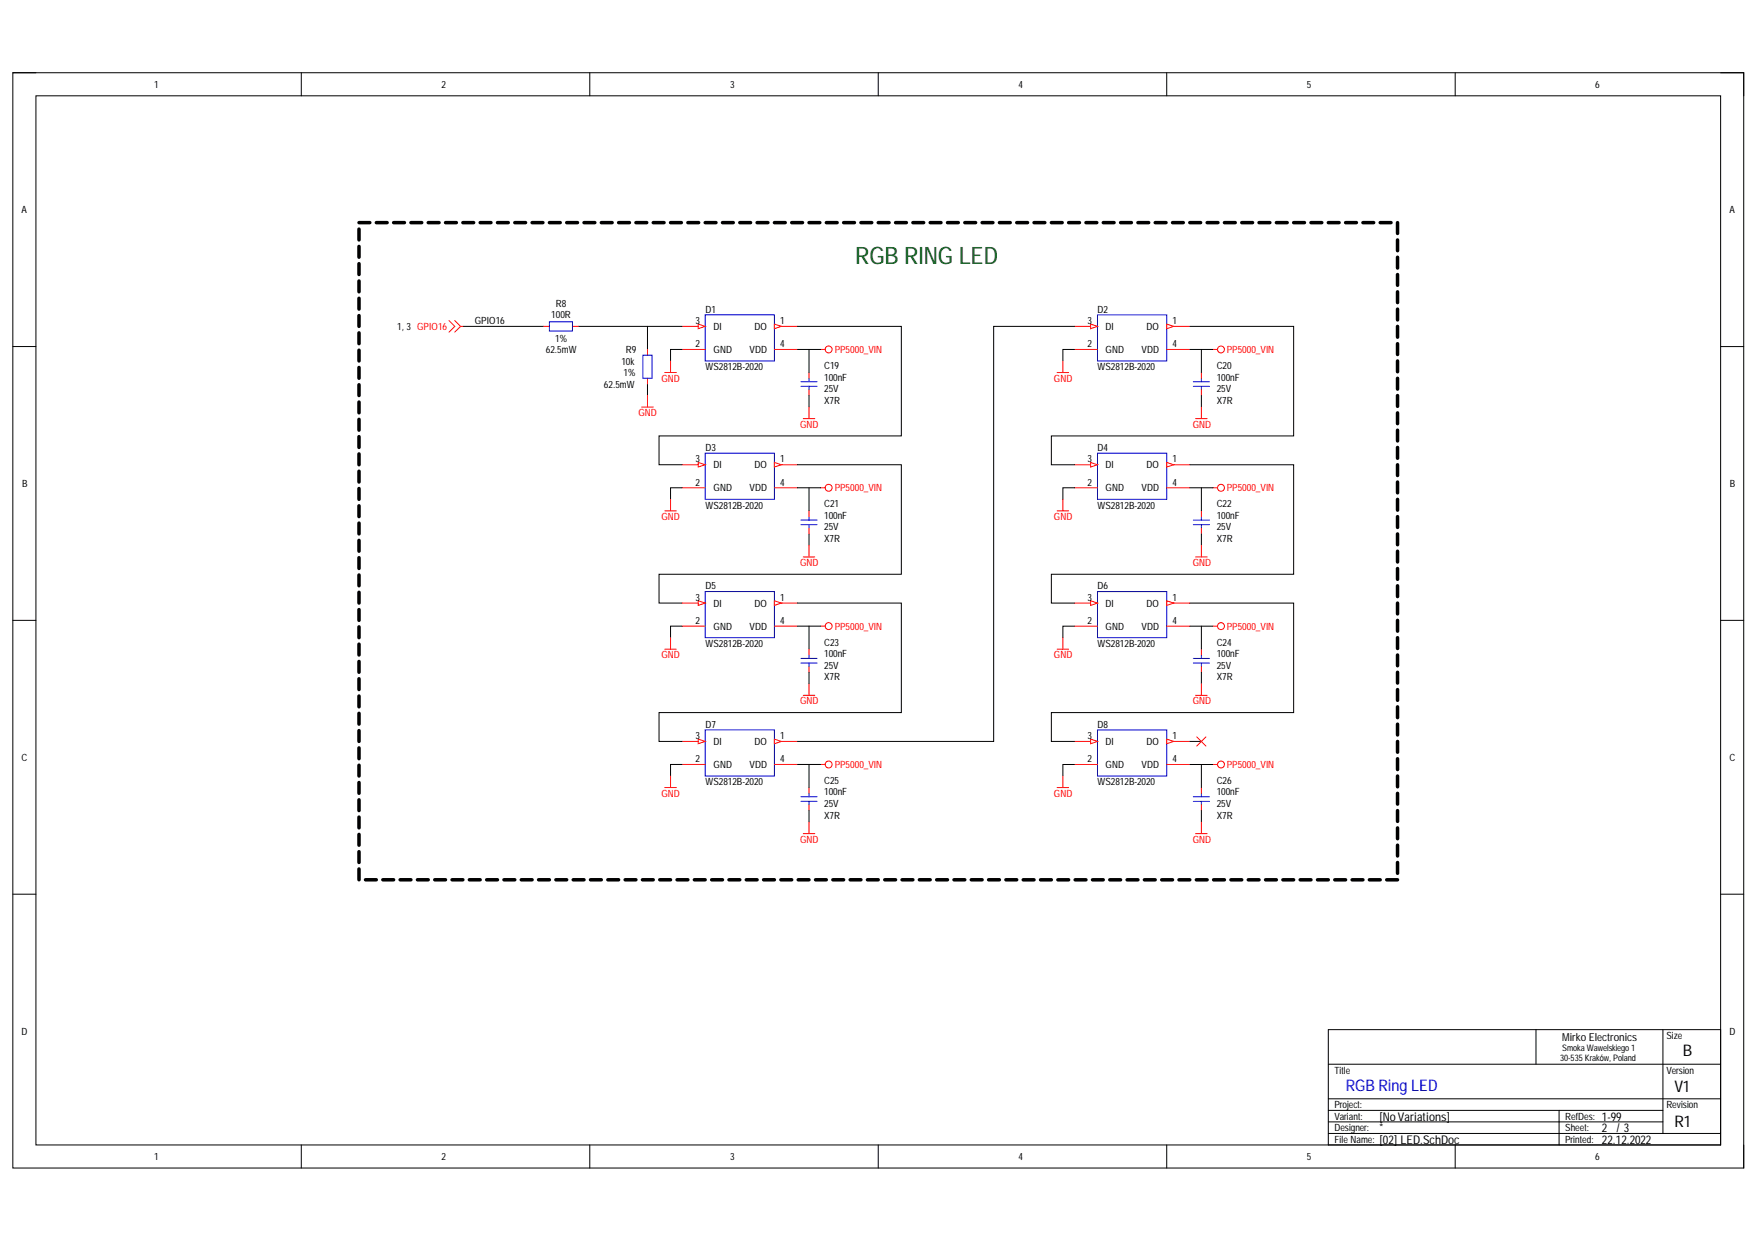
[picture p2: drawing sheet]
<svg xmlns="http://www.w3.org/2000/svg" width="297mm" height="210mm" viewBox="0 0 297 210" stroke-linecap="round" stroke-linejoin="round" font-family="sans-serif">
<path d="M2.2 12.3h292.3v184.9h-292.3z" fill="none" stroke="#000" stroke-width=".17"/>
<path d="M6.1 16.2h284.5v177.1h-284.5z" fill-rule="evenodd" fill="#fff"/>
<g fill="none" stroke="#000" stroke-width=".17">
<path d="M2.2 12.3h3.9M6.1 16.2h284.5v177.1h-284.5zM50.9 12.3v3.9M99.6 12.3v3.9M148.3 12.3v3.9M197 12.3v3.9M245.7 12.3v3.9M290.6 12.3h3.9v3.9M2.2 58.5h3.9M290.6 58.5h3.9M2.2 104.8h3.9M290.6 104.8h3.9"/>
<path d="M2.2 151h3.9M290.6 151h3.9M50.9 193.3v3.9M99.6 193.3v3.9M148.3 193.3v3.9M197 193.3v3.9M245.7 193.3v3.9M294.5 193.3v3.9"/>
</g>
<path d="M135.3 64.5h2.7M135.3 65.2h2.7M136.6 63.9v.6M136.6 65.2v.6" fill="none" stroke="#00c" stroke-width=".17"/>
<path d="M136.6 62.9v1M136.6 65.8v1" fill="none" stroke="#f00" stroke-width=".17"/>
<path d="M119.1 53.2h11.7v7.8h-11.7z" fill-rule="evenodd" fill="#fff"/>
<path d="M119.1 53.2h11.7v7.8h-11.7z" fill="none" stroke="#00c" stroke-width=".17"/>
<path d="M115.2 59h3.9M115.2 55.1h3.9M130.8 59h3.9" fill="none" stroke="#f00" stroke-width=".17"/>
<path d="M117.9 54.7l1.2 .4-1.2 .4z" fill="#f8fcff"/>
<path d="M117.9 54.7l1.2 .4-1.2 .4zM130.8 55.1h3.9" fill="none" stroke="#f00" stroke-width=".17"/>
<path d="M130.8 54.7l1.1 .4-1.1 .4z" fill="#f8fcff"/>
<g fill="none" stroke="#f00" stroke-width=".17">
<path d="M91.8 55.1h1M96.7 55.1h.9M109.3 59v1M130.8 54.7l1.1 .4-1.1 .4zM138.6 59h.7M108.4 68.7h1.9M109.3 63.9v1M109.3 66.8v1.9M112.3 62.9h1.9M113.2 61v1.9M135.6 70.7h2M136.6 68.7v2"/>
<path d="M136.6 86.3v.9M136.6 89.2v1"/>
<circle cx="139.9" cy="59" r=".59"/>
</g>
<path d="M78.2 55.1h13.6M97.6 55.1h17.6M109.3 55.1v3.9M115.2 59h-2v2M134.7 59h3.9M136.6 59v3.9M109.3 64.9v1.9M136.6 66.8v1.9" fill="none" stroke="#000" stroke-width=".17"/>
<path d="M92.8 54.3h3.9v1.6h-3.9zM108.6 60h1.5v3.9h-1.5zM135.3 87.8h2.7M135.3 88.6h2.7M136.6 87.2v.6M136.6 88.6v.6" fill="none" stroke="#00c" stroke-width=".17"/>
<path d="M119.1 76.5h11.7v7.8h-11.7z" fill-rule="evenodd" fill="#fff"/>
<path d="M119.1 76.5h11.7v7.8h-11.7z" fill="none" stroke="#00c" stroke-width=".17"/>
<path d="M115.2 78.5h3.9M115.2 82.4h3.9M130.8 82.4h3.9" fill="none" stroke="#f00" stroke-width=".17"/>
<path d="M117.9 78.1l1.2 .4-1.2 .4z" fill="#f8fcff"/>
<path d="M117.9 78.1l1.2 .4-1.2 .4zM130.8 78.5h3.9" fill="none" stroke="#f00" stroke-width=".17"/>
<path d="M130.8 78.1l1.1 .4-1.1 .4z" fill="#f8fcff"/>
<g fill="none" stroke="#f00" stroke-width=".17">
<path d="M130.8 78.1l1.1 .4-1.1 .4zM112.3 86.3h1.9M113.2 84.3v2M135.6 94.1h2M136.6 92.1v2M138.6 82.4h.7M136.6 109.6v1M136.6 112.5v1"/>
<circle cx="139.9" cy="82.4" r=".58"/>
</g>
<path d="M115.2 82.4h-2v1.9M134.7 82.4h3.9M136.6 82.4v3.9M136.6 90.2v1.9" fill="none" stroke="#000" stroke-width=".17"/>
<path d="M135.3 111.2h2.7M135.3 112h2.7M136.6 110.6v.6M136.6 112v.5" fill="none" stroke="#00c" stroke-width=".17"/>
<path d="M119.1 99.9h11.7v7.8h-11.7z" fill-rule="evenodd" fill="#fff"/>
<path d="M119.1 99.9h11.7v7.8h-11.7z" fill="none" stroke="#00c" stroke-width=".17"/>
<path d="M115.2 105.7h3.9M115.2 101.8h3.9M130.8 105.7h3.9" fill="none" stroke="#f00" stroke-width=".17"/>
<path d="M117.9 101.5l1.2 .3-1.2 .4z" fill="#f8fcff"/>
<path d="M117.9 101.5l1.2 .3-1.2 .4zM130.8 101.8h3.9" fill="none" stroke="#f00" stroke-width=".17"/>
<path d="M130.8 101.5l1.1 .3-1.1 .4z" fill="#f8fcff"/>
<g fill="none" stroke="#f00" stroke-width=".17">
<path d="M112.3 109.6h1.9M113.2 107.7v1.9M130.8 101.5l1.1 .3-1.1 .4zM135.6 117.4h2M136.6 115.5v1.9M138.6 105.7h.7M136.6 133v1M136.6 135.9v1"/>
<circle cx="139.9" cy="105.7" r=".59"/>
</g>
<path d="M115.2 105.7h-2v2M134.7 105.7h3.9M136.6 105.7v3.9M136.6 113.5v2" fill="none" stroke="#000" stroke-width=".17"/>
<path d="M135.3 134.5h2.7M135.3 135.3h2.7M136.6 134v.5M136.6 135.3v.6" fill="none" stroke="#00c" stroke-width=".17"/>
<path d="M119.1 123.3h11.7v7.7h-11.7z" fill-rule="evenodd" fill="#fff"/>
<path d="M119.1 123.3h11.7v7.7h-11.7z" fill="none" stroke="#00c" stroke-width=".17"/>
<path d="M115.2 129.1h3.9M115.2 125.2h3.9M130.8 129.1h3.9" fill="none" stroke="#f00" stroke-width=".17"/>
<path d="M117.9 124.8l1.2 .4-1.2 .4z" fill="#f8fcff"/>
<path d="M117.9 124.8l1.2 .4-1.2 .4zM130.8 125.2h3.9" fill="none" stroke="#f00" stroke-width=".17"/>
<path d="M130.8 124.8l1.1 .4-1.1 .4z" fill="#f8fcff"/>
<g fill="none" stroke="#f00" stroke-width=".17">
<path d="M202.9 62.9v1M202.9 65.8v1M112.3 133h1.9M113.2 131v2M130.8 124.8l1.1 .4-1.1 .4zM136.6 138.8v2M138.6 129.1h.7M135.6 140.8h2"/>
<circle cx="139.9" cy="129.1" r=".59"/>
</g>
<path d="M134.7 55.1h17.5v18.5h-40.9v4.9h3.9M134.7 78.5h17.5v18.5h-40.9v4.8h3.9M134.7 101.8h17.5v18.5h-40.9v4.9h3.9M115.2 129.1h-2v1.9M134.7 129.1h3.9M136.6 129.1v3.9M136.6 136.9v1.9" fill="none" stroke="#000" stroke-width=".17"/>
<path d="M201.5 64.5h2.7M201.5 65.2h2.7M202.9 63.9v.6M202.9 65.2v.6" fill="none" stroke="#00c" stroke-width=".17"/>
<path d="M185.3 53.2h11.7v7.8h-11.7z" fill-rule="evenodd" fill="#fff"/>
<path d="M185.3 53.2h11.7v7.8h-11.7z" fill="none" stroke="#00c" stroke-width=".17"/>
<path d="M181.4 59h3.9M181.4 55.1h3.9M197 59h3.9" fill="none" stroke="#f00" stroke-width=".17"/>
<path d="M184.2 54.7l1.1 .4-1.1 .4z" fill="#f8fcff"/>
<path d="M184.2 54.7l1.1 .4-1.1 .4zM197 55.1h3.9" fill="none" stroke="#f00" stroke-width=".17"/>
<path d="M197 54.7l1.2 .4-1.2 .4z" fill="#f8fcff"/>
<g fill="none" stroke="#f00" stroke-width=".17">
<path d="M197 54.7l1.2 .4-1.2 .4zM204.8 59h.8M178.5 62.9h2M179.5 61v1.9M201.9 70.7h1.9M202.9 68.7v2M202.9 86.3v.9M202.9 89.2v1"/>
<circle cx="206.2" cy="59" r=".58"/>
</g>
<path d="M181.4 59h-1.9v2M200.9 59h3.9M202.9 59v3.9M202.9 66.8v1.9" fill="none" stroke="#000" stroke-width=".17"/>
<path d="M201.5 87.8h2.7M201.5 88.6h2.7M202.9 87.2v.6M202.9 88.6v.6" fill="none" stroke="#00c" stroke-width=".17"/>
<path d="M185.3 76.5h11.7v7.8h-11.7z" fill-rule="evenodd" fill="#fff"/>
<path d="M185.3 76.5h11.7v7.8h-11.7z" fill="none" stroke="#00c" stroke-width=".17"/>
<path d="M181.4 78.5h3.9M181.4 82.4h3.9M197 82.4h3.9" fill="none" stroke="#f00" stroke-width=".17"/>
<path d="M184.2 78.1l1.1 .4-1.1 .4z" fill="#f8fcff"/>
<path d="M184.2 78.1l1.1 .4-1.1 .4zM197 78.5h3.9" fill="none" stroke="#f00" stroke-width=".17"/>
<path d="M197 78.1l1.2 .4-1.2 .4z" fill="#f8fcff"/>
<g fill="none" stroke="#f00" stroke-width=".17">
<path d="M197 78.1l1.2 .4-1.2 .4zM178.5 86.3h2M179.5 84.3v2M201.9 94.1h1.9M202.9 92.1v2M204.8 82.4h.8M202.9 109.6v1M202.9 112.6v.9"/>
<circle cx="206.2" cy="82.4" r=".58"/>
</g>
<path d="M181.4 82.4h-1.9v1.9M200.9 82.4h3.9M202.9 82.4v3.9M202.9 90.2v1.9" fill="none" stroke="#000" stroke-width=".17"/>
<path d="M201.5 111.2h2.7M201.5 112h2.7M202.9 110.6v.6M202.9 112v.6" fill="none" stroke="#00c" stroke-width=".17"/>
<path d="M185.3 99.9h11.7v7.8h-11.7z" fill-rule="evenodd" fill="#fff"/>
<path d="M185.3 99.9h11.7v7.8h-11.7z" fill="none" stroke="#00c" stroke-width=".17"/>
<path d="M181.4 105.7h3.9M181.4 101.8h3.9M197 105.7h3.9" fill="none" stroke="#f00" stroke-width=".17"/>
<path d="M184.2 101.5l1.1 .3-1.1 .4z" fill="#f8fcff"/>
<path d="M184.2 101.5l1.1 .3-1.1 .4zM197 101.8h3.9" fill="none" stroke="#f00" stroke-width=".17"/>
<path d="M197 101.5l1.2 .3-1.2 .4z" fill="#f8fcff"/>
<g fill="none" stroke="#f00" stroke-width=".17">
<path d="M178.5 109.6h2M179.5 107.7v1.9M197 101.5l1.2 .3-1.2 .4zM201.9 117.4h1.9M202.9 115.5v1.9M204.8 105.7h.8M202.9 133v1M202.9 135.9v1"/>
<circle cx="206.2" cy="105.7" r=".58"/>
</g>
<path d="M181.4 105.7h-1.9v2M200.9 105.7h3.9M202.9 105.7v3.9M202.9 113.5v2" fill="none" stroke="#000" stroke-width=".17"/>
<path d="M201.5 134.5h2.7M201.5 135.3h2.7M202.9 134v.5M202.9 135.3v.6" fill="none" stroke="#00c" stroke-width=".17"/>
<path d="M185.3 123.3h11.7v7.7h-11.7z" fill-rule="evenodd" fill="#fff"/>
<path d="M185.3 123.3h11.7v7.7h-11.7z" fill="none" stroke="#00c" stroke-width=".17"/>
<path d="M181.4 129.1h3.9M181.4 125.2h3.9M197 129.1h3.9" fill="none" stroke="#f00" stroke-width=".17"/>
<path d="M184.2 124.8l1.1 .4-1.1 .4z" fill="#f8fcff"/>
<path d="M184.2 124.8l1.1 .4-1.1 .4zM197 125.2h3.9" fill="none" stroke="#f00" stroke-width=".17"/>
<path d="M197 124.8l1.2 .4-1.2 .4z" fill="#f8fcff"/>
<g fill="none" stroke="#f00" stroke-width=".17">
<path d="M75.8 54.1l1 1-1 1M76.8 54.1l1 1M77.8 55.1l-1 1M77.8 55.1h.4M178.5 133h2M179.5 131v2M197 124.8l1.2 .4-1.2 .4zM202.1 124.4l1.5 1.6M202.9 138.8v2M203.6 124.4l-1.5 1.6M204.8 129.1h.8M201.9 140.8h1.9"/>
<circle cx="206.2" cy="129.1" r=".58"/>
</g>
<g fill="none" stroke="#000" stroke-width=".17">
<path d="M181.4 55.1h-13.6v70.1h-33.1M200.9 55.1h17.6v18.5h-41v4.9h3.9M200.9 78.5h17.6v18.5h-41v4.8h3.9M200.9 101.8h17.6v18.5h-41v4.9h3.9M181.4 129.1h-1.9v1.9M200.9 129.1h3.9M200.9 125.2h2M202.9 129.1v3.9M202.9 136.9v1.9M224.3 173.9h66.3v19.4h-66.3zM224.3 179.7h66.3M259.4 173.9v5.8"/>
<path d="M280.8 173.9v17.5M224.3 187.5h56.5M224.3 189.5h56.5M224.3 185.6h66.3M224.3 191.4h66.3M263.3 187.5v5.8"/>
</g>
<g fill="none" stroke="#000" stroke-width=".59">
<path d="M60.6 37.6h1.9M60.6 38.7v1.8M63.5 37.6h1.9M66.5 37.6h1.8M69.4 37.6h1.8M72.3 37.6h1.8M75.2 37.6h1.9M78.2 37.6h1.8M81.1 37.6h1.8M84 37.6h1.8M86.9 37.6h1.9M89.9 37.6h1.8"/>
<path d="M92.8 37.6h1.8M95.7 37.6h1.8M98.6 37.6h1.9M101.5 37.6h1.9M104.5 37.6h1.8M107.4 37.6h1.8M110.3 37.6h1.8M113.2 37.6h1.9M116.2 37.6h1.8M119.1 37.6h1.8M122 37.6h1.8M124.9 37.6h1.9"/>
<path d="M127.9 37.6h1.8M130.8 37.6h1.8M133.7 37.6h1.8M136.6 37.6h1.8M139.5 37.6h1.9M142.5 37.6h1.8M145.4 37.6h1.8M148.3 37.6h1.8M151.2 37.6h1.9M154.2 37.6h1.8M157.1 37.6h1.8M160 37.6h1.8"/>
<path d="M162.9 37.6h1.9M165.8 37.6h1.9M168.8 37.6h1.8M171.7 37.6h1.8M174.6 37.6h1.8M177.5 37.6h1.9M180.5 37.6h1.8M183.4 37.6h1.8M186.3 37.6h1.8M189.2 37.6h1.9M192.2 37.6h1.8M195.1 37.6h1.8"/>
<path d="M198 37.6h1.8M200.9 37.6h1.8M203.8 37.6h1.9M206.8 37.6h1.8M209.7 37.6h1.8M212.6 37.6h1.8M215.5 37.6h1.9M218.5 37.6h1.8M221.4 37.6h1.8M224.3 37.6h1.8M227.2 37.6h1.9M230.2 37.6h1.8"/>
<path d="M233.1 37.6h1.8M236 37.6v1.8M60.6 41.6v1.8M60.6 44.5v1.9M60.6 47.4v1.9M60.6 50.4v1.8M60.6 53.3v1.8M60.6 56.2v1.8M60.6 59.1v1.9M236 40.5v1.8M236 43.4v1.9M236 46.4v1.8"/>
<path d="M236 49.3v1.8M236 52.2v1.8M236 55.1v1.8M236 58v1.9M60.6 62.1v1.8M60.6 65v1.8M60.6 67.9v1.8M60.6 70.8v1.8M60.6 73.7v1.9M60.6 76.7v1.8M60.6 79.6v1.8M236 61v1.8"/>
<path d="M236 63.9v1.8M236 66.8v1.8M236 69.7v1.8M236 72.6v1.9M236 75.6v1.8M236 78.5v1.8M60.6 82.5v1.8M60.6 85.4v1.8M60.6 88.3v1.9M60.6 91.3v1.8M60.6 94.2v1.8M60.6 97.1v1.8"/>
<path d="M236 81.4v1.8M236 84.3v1.9M236 87.2v1.9M236 90.2v1.8M236 93.1v1.8M236 96v1.8M236 98.9v1.8M60.6 100v1.8M60.6 102.9v1.9M60.6 105.9v1.8M60.6 108.8v1.8M60.6 111.7v1.8"/>
<path d="M60.6 114.6v1.8M60.6 117.5v1.9M236 101.8v1.9M236 104.8v1.8M236 107.7v1.8M236 110.6v1.8M236 113.5v1.9M236 116.4v1.9M236 119.4v1.8M60.6 120.5v1.8M60.6 123.4v1.8M60.6 126.3v1.8"/>
<path d="M60.6 129.2v1.8M60.6 132.1v1.9M60.6 135.1v1.8M60.6 138v1.8M236 122.3v1.8M236 125.2v1.8M236 128.1v1.9M236 131v1.9M236 134v1.8M236 136.9v1.8M236 139.8v1.8M60.6 140.9v1.8"/>
<path d="M60.6 143.8v1.8M60.6 146.7v1.9M61.7 148.6h1.8M64.6 148.6h1.9M67.6 148.6h1.8M70.5 148.6h1.8M73.4 148.6h1.8M76.3 148.6h1.9M79.3 148.6h1.8M82.2 148.6h1.8M85.1 148.6h1.8M88 148.6h1.9"/>
<path d="M90.9 148.6h1.9M93.9 148.6h1.8M96.8 148.6h1.8M99.7 148.6h1.8M102.6 148.6h1.9M105.6 148.6h1.8M108.5 148.6h1.8M111.4 148.6h1.8M114.3 148.6h1.9M117.3 148.6h1.8M120.2 148.6h1.8M123.1 148.6h1.8"/>
<path d="M126 148.6h1.9M128.9 148.6h1.9M131.9 148.6h1.8M134.8 148.6h1.8M137.7 148.6h1.8M140.6 148.6h1.9M143.6 148.6h1.8M146.5 148.6h1.8M149.4 148.6h1.8M152.3 148.6h1.9M155.3 148.6h1.8M158.2 148.6h1.8"/>
<path d="M161.1 148.6h1.8M164 148.6h1.8M166.9 148.6h1.9M169.9 148.6h1.8M172.8 148.6h1.8M175.7 148.6h1.8M178.6 148.6h1.9M181.6 148.6h1.8M184.5 148.6h1.8M187.4 148.6h1.8M190.3 148.6h1.9M193.2 148.6h1.9"/>
<path d="M196.2 148.6h1.8M199.1 148.6h1.8M202 148.6h1.8M204.9 148.6h1.9M207.9 148.6h1.8M210.8 148.6h1.8M213.7 148.6h1.8M216.6 148.6h1.9M219.6 148.6h1.8M222.5 148.6h1.8M225.4 148.6h1.8M228.3 148.6h1.9"/>
<path d="M231.2 148.6h1.9M234.2 148.6h1.8M236 142.7v1.8M236 145.6v1.9"/>
</g>
<text font-size="4.1" fill="#060" x="144.4" y="44.5">RGB RING LED</text>
<g font-size="2.7">
<text x="284.2" y="178.3">B</text>
<text x="282.7" y="184.4">V1</text>
<text x="282.7" y="190.3">R1</text>
</g>
<text font-size="2.7" fill="#00c" x="227.3" y="184.2">RGB Ring LED</text>
<g font-size="2">
<text x="232.9" y="189.2">[No Variations]</text>
<text x="232.9" y="191.2">*</text>
<text x="270.5" y="191.2">2</text>
<text x="270.5" y="189.2">1-99</text>
<text x="273" y="191.2">/3</text>
<text x="232.9" y="193.1">[02] LED.SchDoc</text>
<text x="270.5" y="193.1">22.12.2022</text>
</g>
<text font-size="1.9" x="263.8" y="175.8">Mirko Electronics</text>
<g font-size="1.7">
<text x="26" y="14.9">1</text>
<text x="74.6" y="14.9">2</text>
<text x="123.3" y="14.9">3</text>
<text x="172" y="14.9">4</text>
<text x="220.7" y="14.9">5</text>
<text x="269.4" y="14.9">6</text>
<text x="3.6" y="36">A</text>
<text x="292" y="36">A</text>
<text x="93.1" y="53.7">100R</text>
<text x="93.9" y="51.8">R8</text>
<text x="119.1" y="52.8">D1</text>
<text x="185.3" y="52.8">D2</text>
<text x="67.1" y="55.7">1, 3 GPIO16</text>
<text x="80.2" y="54.7">GPIO16</text>
<text x="92.2" y="59.6">62.5mW</text>
<text x="93.8" y="57.7">1%</text>
<text x="105.7" y="59.6">R9</text>
<text x="117.4" y="58.6">2</text>
<text x="117.4" y="54.7">3</text>
<text x="120.5" y="59.6">GND</text>
<text x="120.5" y="55.7">DI</text>
<text x="126.6" y="59.6">VDD</text>
<text x="127.4" y="55.7">DO</text>
<text x="131.7" y="58.6">4</text>
<text x="131.7" y="54.7">1</text>
<text x="183.7" y="58.6">2</text>
<text x="183.7" y="54.7">3</text>
<text x="186.7" y="59.6">GND</text>
<text x="186.7" y="55.7">DI</text>
<text x="192.8" y="59.6">VDD</text>
<text x="193.6" y="55.7">DO</text>
<text x="198" y="58.6">4</text>
<text x="198" y="54.7">1</text>
<text x="102" y="65.5">62.5mW</text>
<text x="104.9" y="61.6">10k</text>
<text x="105.3" y="63.5">1%</text>
<text x="119.1" y="62.5">WS2812B-2020</text>
<text x="139.2" y="62.3">C19</text>
<text x="139.2" y="64.3">100nF</text>
<text x="185.3" y="62.5">WS2812B-2020</text>
<text x="205.5" y="62.3">C20</text>
<text x="205.5" y="64.3">100nF</text>
<text x="139.2" y="66.2">25V</text>
<text x="139.2" y="68.2">X7R</text>
<text x="205.5" y="66.2">25V</text>
<text x="205.5" y="68.2">X7R</text>
<text x="119.1" y="76.1">D3</text>
<text x="185.3" y="76.1">D4</text>
<text x="3.7" y="82.2">B</text>
<text x="117.4" y="82">2</text>
<text x="117.4" y="78.1">3</text>
<text x="120.5" y="83">GND</text>
<text x="120.5" y="79.1">DI</text>
<text x="126.6" y="83">VDD</text>
<text x="127.4" y="79.1">DO</text>
<text x="131.7" y="82">4</text>
<text x="131.7" y="78.1">1</text>
<text x="183.7" y="82">2</text>
<text x="183.7" y="78.1">3</text>
<text x="186.7" y="83">GND</text>
<text x="186.7" y="79.1">DI</text>
<text x="192.8" y="83">VDD</text>
<text x="193.6" y="79.1">DO</text>
<text x="198" y="82">4</text>
<text x="198" y="78.1">1</text>
<text x="292.1" y="82.2">B</text>
<text x="119.1" y="85.9">WS2812B-2020</text>
<text x="139.2" y="89.6">25V</text>
<text x="139.2" y="85.7">C21</text>
<text x="139.2" y="87.6">100nF</text>
<text x="185.3" y="85.9">WS2812B-2020</text>
<text x="205.5" y="89.6">25V</text>
<text x="205.5" y="85.7">C22</text>
<text x="205.5" y="87.6">100nF</text>
<text x="139.2" y="91.5">X7R</text>
<text x="205.5" y="91.5">X7R</text>
<text x="117.4" y="101.5">3</text>
<text x="119.1" y="99.5">D5</text>
<text x="131.7" y="101.5">1</text>
<text x="183.7" y="101.5">3</text>
<text x="185.3" y="99.5">D6</text>
<text x="198" y="101.5">1</text>
<text x="117.4" y="105.3">2</text>
<text x="120.5" y="106.4">GND</text>
<text x="120.5" y="102.5">DI</text>
<text x="126.6" y="106.4">VDD</text>
<text x="127.4" y="102.5">DO</text>
<text x="131.7" y="105.3">4</text>
<text x="183.7" y="105.3">2</text>
<text x="186.7" y="106.4">GND</text>
<text x="186.7" y="102.5">DI</text>
<text x="192.8" y="106.4">VDD</text>
<text x="193.6" y="102.5">DO</text>
<text x="198" y="105.3">4</text>
<text x="119.1" y="109.2">WS2812B-2020</text>
<text x="139.2" y="113">25V</text>
<text x="139.2" y="109.1">C23</text>
<text x="139.2" y="111">100nF</text>
<text x="185.3" y="109.2">WS2812B-2020</text>
<text x="205.5" y="113">25V</text>
<text x="205.5" y="109.1">C24</text>
<text x="205.5" y="111">100nF</text>
<text x="139.2" y="114.9">X7R</text>
<text x="205.5" y="114.9">X7R</text>
<text x="117.4" y="124.9">3</text>
<text x="119.1" y="122.9">D7</text>
<text x="120.5" y="125.8">DI</text>
<text x="127.4" y="125.8">DO</text>
<text x="131.7" y="124.9">1</text>
<text x="183.7" y="124.9">3</text>
<text x="185.3" y="122.9">D8</text>
<text x="186.7" y="125.8">DI</text>
<text x="193.6" y="125.8">DO</text>
<text x="198" y="124.9">1</text>
<text x="3.6" y="128.5">C</text>
<text x="117.4" y="128.8">2</text>
<text x="120.5" y="129.7">GND</text>
<text x="126.6" y="129.7">VDD</text>
<text x="131.7" y="128.8">4</text>
<text x="183.7" y="128.8">2</text>
<text x="186.7" y="129.7">GND</text>
<text x="192.8" y="129.7">VDD</text>
<text x="198" y="128.8">4</text>
<text x="292" y="128.5">C</text>
<text x="119.1" y="132.6">WS2812B-2020</text>
<text x="139.2" y="136.4">25V</text>
<text x="139.2" y="132.4">C25</text>
<text x="139.2" y="134.3">100nF</text>
<text x="185.3" y="132.6">WS2812B-2020</text>
<text x="205.5" y="136.4">25V</text>
<text x="205.5" y="132.4">C26</text>
<text x="205.5" y="134.3">100nF</text>
<text x="139.2" y="138.3">X7R</text>
<text x="205.5" y="138.3">X7R</text>
<text x="3.6" y="174.7">D</text>
<text x="281.4" y="175.5">Size</text>
<text x="292" y="174.7">D</text>
<text x="225.3" y="181.3">Title</text>
<text x="281.4" y="181.3">Version</text>
<text x="225.3" y="187.1">Project:</text>
<text x="225.3" y="189.1">Variant:</text>
<text x="225.3" y="191">Designer:</text>
<text x="264.3" y="191">Sheet:</text>
<text x="264.3" y="189.1">RefDes:</text>
<text x="281.4" y="187.1">Revision</text>
<text x="26" y="195.9">1</text>
<text x="74.6" y="195.9">2</text>
<text x="123.3" y="195.9">3</text>
<text x="172" y="195.9">4</text>
<text x="220.7" y="195.9">5</text>
<text x="225.3" y="193">File Name:</text>
<text x="264.3" y="193">Printed:</text>
<text x="269.4" y="195.9">6</text>
</g>
<g font-size="1.7" fill="#f00">
<text x="141" y="59.6">PP5000_VIN</text>
<text x="207.2" y="59.6">PP5000_VIN</text>
<text x="111.7" y="64.5">GND</text>
<text x="178" y="64.5">GND</text>
<text x="107.8" y="70.3">GND</text>
<text x="135.1" y="72.2">GND</text>
<text x="201.4" y="72.2">GND</text>
<text x="141" y="83">PP5000_VIN</text>
<text x="207.2" y="83">PP5000_VIN</text>
<text x="111.7" y="87.9">GND</text>
<text x="178" y="87.9">GND</text>
<text x="135.1" y="95.6">GND</text>
<text x="201.4" y="95.6">GND</text>
<text x="141" y="106.4">PP5000_VIN</text>
<text x="207.2" y="106.4">PP5000_VIN</text>
<text x="111.7" y="111.2">GND</text>
<text x="178" y="111.2">GND</text>
<text x="135.1" y="119">GND</text>
<text x="201.4" y="119">GND</text>
<text x="141" y="129.7">PP5000_VIN</text>
<text x="207.2" y="129.7">PP5000_VIN</text>
<text x="111.7" y="134.6">GND</text>
<text x="178" y="134.6">GND</text>
<text x="135.1" y="142.4">GND</text>
<text x="201.4" y="142.4">GND</text>
</g>
<g font-size="1.5">
<text x="263.5" y="179.2">30-535Kraków, Poland</text>
<text x="263.8" y="177.4">Smoka Wawelskiego1</text>
</g>
</svg>
